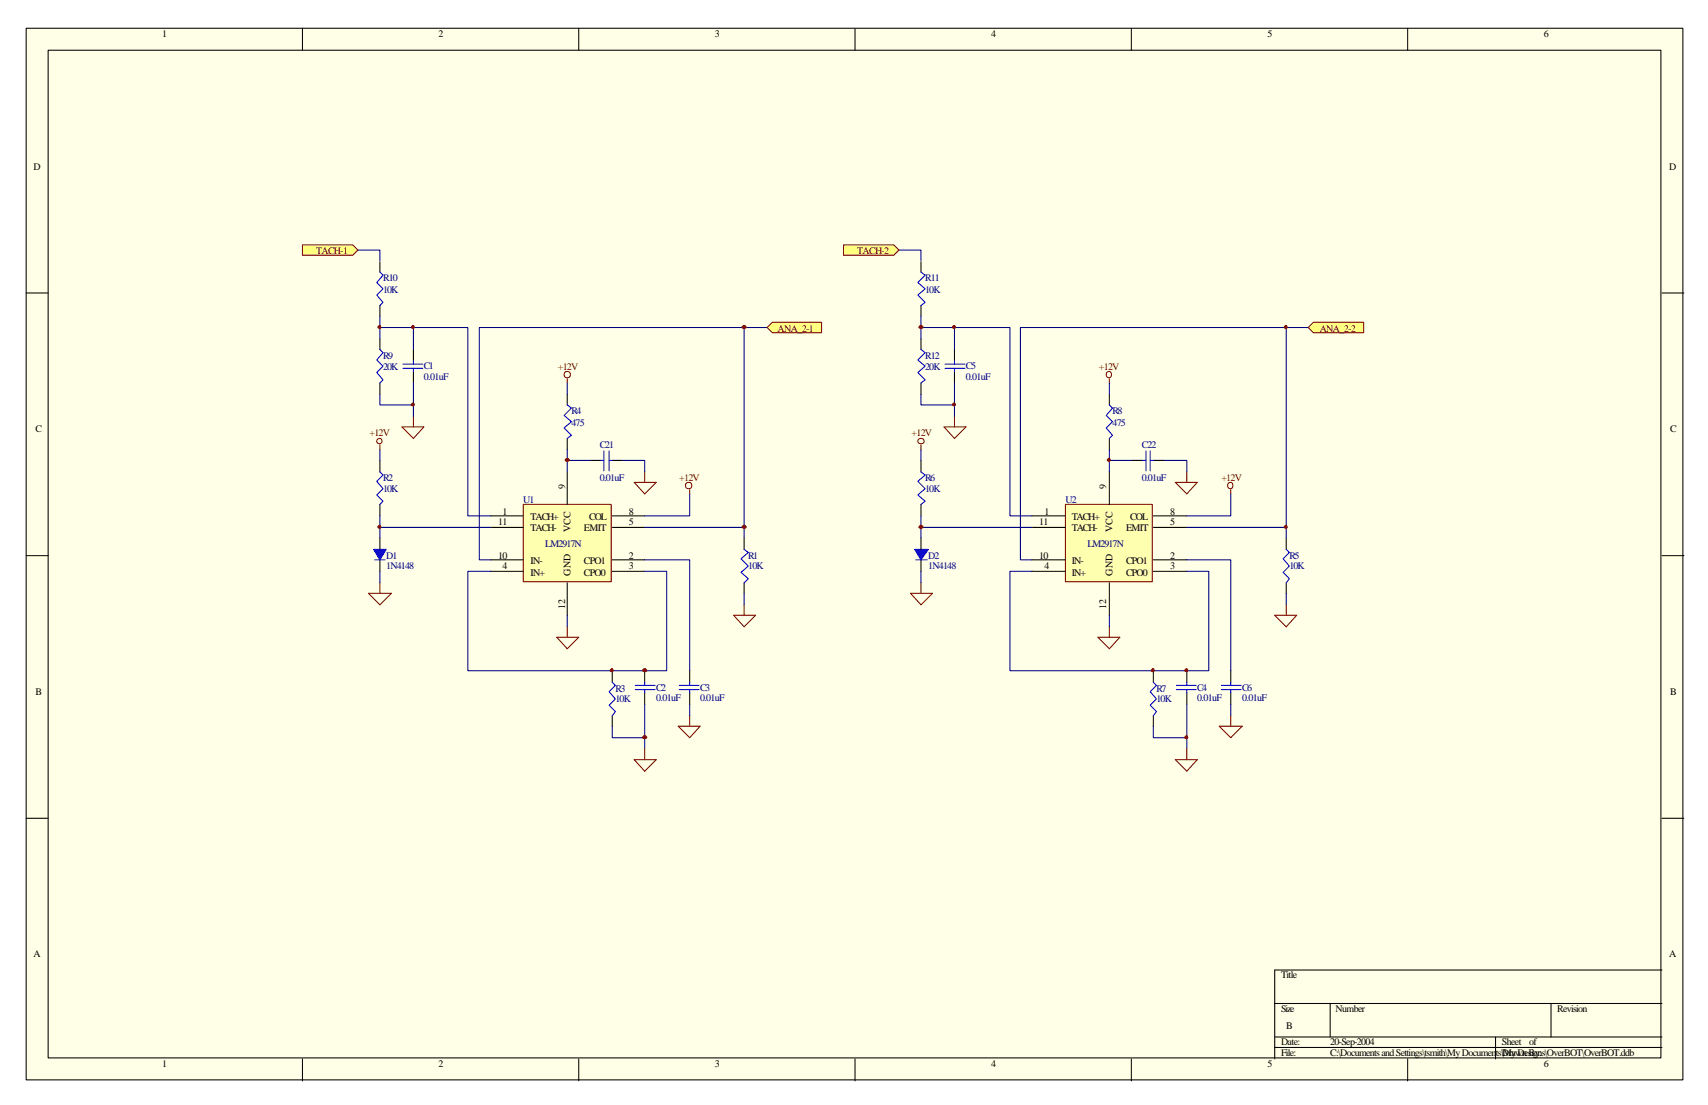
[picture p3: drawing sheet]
<svg xmlns="http://www.w3.org/2000/svg" width="432mm" height="279mm" viewBox="0 0 432 279" stroke-linecap="round" stroke-linejoin="round" font-family="sans-serif">
<path d="M6.6 7.1h418.8v265.9h-418.8z" fill="#ffffe8"/>
<g fill="none" stroke="#000" stroke-width=".26">
<path d="M6.6 7.1h418.8v265.9h-418.8zM12.2 12.7h407.7v254.8h-407.7zM76.5 7.1v5.6M146.3 7.1v5.6M216.2 7.1v5.6M286 7.1v5.6M355.9 7.1v5.6M6.6 74.1h5.6M96 66.1v2.7M96 77.3v2.6M420.2 74.1h5.5M96 85.7v2.7"/>
<path d="M96 96.8v2.9M104.5 88.4v2.9M104.5 93.9v2.9M143.4 99.7v2.7M96 116.4v2.9M143.4 110.9v2.9M149.2 116.4h2.7M154.8 116.4h2.6M96 127.5v2.9M96 136v2.9M188.1 136v2.9M6.6 140.5h5.6"/>
<path d="M96 141.6v2.9M188.1 147.4v2.6M420.2 140.5h5.5M163 169.6v2.9M163 175.2v2.9M174.4 169.6v2.9M174.4 175.2v2.9M6.6 206.9h5.6M420.2 206.9h5.5M322.3 253.7h97.9M336.3 253.7v8.5M392.1 253.7v8.5"/>
<path d="M420.2 245.3h-97.9v22.5M76.5 267.8v5.5M146.3 267.8v5.5M216.2 267.8v5.5M286 267.8v5.5M322.3 262.2h97.9M322.3 264.8h97.9M355.9 267.8v5.5M378.1 262.2v5.6"/>
</g>
<g fill="none" stroke="#00f" stroke-width=".26">
<path d="M96 68.8l.8 .8-1.6 1.8 1.6 1.6-1.6 1.6 1.6 1.9-.8 .8M96 88.4l.8 .8-1.6 1.8 1.6 1.6-1.6 1.6 1.6 1.8-.8 .8M101.9 93.1h5M101.9 92.1h5M104.5 91.3v.8M104.5 93.1v.8M96 119.3l.8 .8-1.6 1.6 1.6 1.9-1.6 1.5 1.6 1.6-.8 .8M143.4 102.4l1.1 .8-1.9 1.8 1.9 1.6-1.9 1.6 1.9 1.9-1.1 .8M151.9 116.4h.8M152.7 114v5.1M154 116.4h.8M154 114v5.1"/>
<path d="M188.1 138.9l1.1 .8-1.9 1.6 1.9 1.8-1.9 1.6 1.9 1.6-1.1 1.1M94.7 141.6h2.7M160.6 174.4h5M160.6 173.3h5M163 172.5v.8M163 174.4v.8M171.7 174.4h5M171.7 173.3h5M174.4 172.5v.8M174.4 174.4v.8"/>
</g>
<path d="M94.5 138.9h3.1l-1.6 2.7z" fill-rule="evenodd" fill="#00f" stroke="#00f" stroke-width=".26"/>
<path d="M132.6 127.8h21.9v19.3h-21.9z" fill="#ffffb0"/>
<g fill="none" stroke="#800000" stroke-width=".26">
<path d="M143.4 95.8v1M96 112.4v1.4M101.6 107.9h5.6l-2.7 3zM104.5 105.3v2.6M163 119.3v2.7M132.3 127.5h22.2v19.6h-22.2zM160.3 122h5.6l-2.9 2.9zM174.4 123.8v1.1M93.1 150h5.9l-3 2.9zM96 147.4v2.6M143.4 158.5v2.6M185.5 155.6h5.5l-2.9 2.9z"/>
<path d="M188.1 152.9v2.7M140.8 161.1h5.5l-2.9 2.9zM160.3 192.1h5.6l-2.9 2.9zM163 189.2v2.9M171.4 183.6h5.6l-2.6 2.9zM174.4 181v2.6"/>
<circle cx="143.4" cy="94.7" r=".82"/>
<circle cx="95.9" cy="111.5" r=".67"/>
<circle cx="174.1" cy="122.8" r=".82"/>
</g>
<path d="M143.4 119.3v8.2M124.1 130.4h8.2M124.1 133.3h8.2M154.8 130.4h8.2M154.8 133.3h8.2M124.1 141.6h8.2M124.1 144.5h8.2M143.4 147.4v8.2M154.8 141.6h8.2M154.8 144.5h8.2M154.8 169.6v2.9M154.8 181v2.6" fill="none" stroke="#000" stroke-width=".26"/>
<path d="M154.8 172.5l.8 .8-1.6 1.6 1.6 1.8-1.6 1.6 1.6 1.6-.8 1.1" fill="none" stroke="#00f" stroke-width=".26"/>
<g fill="none" stroke="#000080" stroke-width=".26">
<path d="M90.5 63.2h5.5v2.7M96 79.9v5.8M96 82.8h22.3v47.6h5.8M104.5 96.8v5.6h-8.5v-2.7M104.5 82.8v5.6M143.4 96.8v2.9M188.1 82.8h-66.9v58.8h2.9M188.1 82.8v50.5M188.1 82.8h5.8M96 113.8v2.6M104.5 102.4v2.9M143.4 113.8v5.5"/>
<path d="M143.4 116.4h5.8M157.4 116.4h5.6v2.9M96 130.4v5.6M96 133.3h28.1M163 133.3h25.1v2.7M174.4 124.9v5.5h-11.4M96 144.5v2.9M124.1 144.5h-5.8v25.1h50.2v-25.1h-5.5M143.4 155.6v2.9M163 141.6h11.4v28M188.1 150v2.9M163 178.1v8.4"/>
<path d="M174.4 178.1v2.9M154.8 183.6v2.9h8.2v2.7"/>
</g>
<g fill="#ffff80" stroke="#800000" stroke-width=".26">
<path d="M193.9 82.8l1.4-1.3h12.4v2.6h-12.4z" fill-rule="evenodd"/>
<path d="M76.5 61.9h12.7l1.3 1.3-1.3 1.4h-12.7z" fill-rule="evenodd"/>
</g>
<g fill="none" stroke="#000" stroke-width=".26">
<path d="M232.8 66.1v2.7M232.8 77.3v2.6M232.8 85.7v2.7M232.8 96.8v2.9M241.3 88.4v2.9M241.3 93.9v2.9M280.5 99.7v2.7M232.8 116.4v2.9M280.5 110.9v2.9M286 116.4h2.9M291.6 116.4h2.9M232.8 127.5v2.9"/>
<path d="M232.8 136v2.9M325.2 136v2.9M232.8 141.6v2.9M325.2 147.4v2.6M300 169.6v2.9M300 175.2v2.9M311.1 169.6v2.9M311.1 175.2v2.9"/>
</g>
<g fill="none" stroke="#00f" stroke-width=".26">
<path d="M232.8 68.8l1.1 .8-1.9 1.8 1.9 1.6-1.9 1.6 1.9 1.9-1.1 .8M232.8 88.4l1.1 .8-1.9 1.8 1.9 1.6-1.9 1.6 1.9 1.8-1.1 .8M238.9 93.1h5M238.9 92.1h5M241.3 91.3v.8M241.3 93.1v.8M232.8 119.3l1.1 .8-1.9 1.6 1.9 1.9-1.9 1.5 1.9 1.6-1.1 .8M280.5 102.4l.8 .8-1.6 1.8 1.6 1.6-1.6 1.6 1.6 1.9-.8 .8M288.9 116.4h.8M289.7 114v5.1M290.8 116.4h.8M290.8 114v5.1"/>
<path d="M325.2 138.9l.8 .8-1.6 1.6 1.6 1.8-1.6 1.6 1.6 1.6-.8 1.1M231.5 141.6h2.9M297.4 174.4h5M297.4 173.3h5M300 172.5v.8M300 174.4v.8M308.8 174.4h5M308.8 173.3h5M311.1 172.5v.8M311.1 174.4v.8"/>
</g>
<path d="M231.2 138.9h3.5l-1.9 2.7z" fill-rule="evenodd" fill="#00f" stroke="#00f" stroke-width=".26"/>
<path d="M269.6 127.8h21.7v19.3h-21.7z" fill="#ffffb0"/>
<g fill="none" stroke="#800000" stroke-width=".26">
<path d="M279.9 94.1a.72 .72 0 0 1 1.1 .6 .72 .72 0 0 1-1.1 .6 .99 .99 0 0 1 0-1.2zM280.5 95.8v1M232.2 111.1a.74 .74 0 0 1 1.2-.1 .74 .74 0 0 1-.2 1.1l-.4 .1a.65 .65 0 0 1-.7-.3 .65 .65 0 0 1 .1-.8zM232.8 112.4v1.4M238.7 107.9h5.5l-2.9 3zM241.3 105.3v2.6M300 119.3v2.7M269.3 127.5h22v19.6h-22zM297.1 122h5.6l-2.7 2.9zM310.6 122.2a.72 .72 0 0 1 1.1 .6 .72 .72 0 0 1-1.1 .6 .99 .99 0 0 1 0-1.2zM311.1 123.8v1.1M230.2 150h5.5l-2.9 2.9z"/>
<path d="M232.8 147.4v2.6M280.5 158.5v2.6M322.3 155.6h5.5l-2.6 2.9zM325.2 152.9v2.7M277.5 161.1h5.6l-2.6 2.9zM297.1 192.1h5.6l-2.7 2.9zM300 189.2v2.9M308.2 183.6h5.9l-3 2.9zM311.1 181v2.6"/>
</g>
<path d="M280.5 119.3v8.2M260.9 130.4h8.4M260.9 133.3h8.4M291.6 130.4h8.4M291.6 133.3h8.4M260.9 141.6h8.4M260.9 144.5h8.4M280.5 147.4v8.2M291.6 141.6h8.4M291.6 144.5h8.4M291.6 169.6v2.9M291.6 181v2.6" fill="none" stroke="#000" stroke-width=".26"/>
<path d="M291.6 172.5l.8 .8-1.6 1.6 1.6 1.8-1.6 1.6 1.6 1.6-.8 1.1" fill="none" stroke="#00f" stroke-width=".26"/>
<g fill="none" stroke="#000080" stroke-width=".26">
<path d="M227.3 63.2h5.5v2.7M232.8 79.9v5.8M232.8 82.8h22.5v47.6h5.6M241.3 96.8v5.6h-8.5v-2.7M241.3 82.8v5.6M280.5 96.8v2.9M325.2 82.8h-67.2v58.8h2.9M325.2 82.8v50.5M325.2 82.8h5.5M232.8 113.8v2.6M241.3 102.4v2.9M280.5 113.8v5.5"/>
<path d="M280.5 116.4h5.5M294.5 116.4h5.5v2.9M232.8 130.4v5.6M232.8 133.3h28.1M300 133.3h25.2v2.7M311.1 124.9v5.5h-11.1M232.8 144.5v2.9M260.9 144.5h-5.6v25.1h50.3v-25.1h-5.6M280.5 155.6v2.9M300 141.6h11.1v28M325.2 150v2.9M300 178.1v8.4"/>
<path d="M311.1 178.1v2.9M291.6 183.6v2.9h8.4v2.7"/>
</g>
<g fill="#ffff80" stroke="#800000" stroke-width=".26">
<path d="M330.7 82.8l1.4-1.3h12.7v2.6h-12.7z" fill-rule="evenodd"/>
<path d="M213.3 61.9h12.7l1.3 1.3-1.3 1.4h-12.7z" fill-rule="evenodd"/>
</g>
<g fill="#800000" stroke="#800000" stroke-width=".26">
<path d="M162.5 169.3a.48 .48 0 0 1 .6-.2 .48 .48 0 0 1 .3 .6 .49 .49 0 0 1-.5 .2 .49 .49 0 0 1-.4-.6z" fill-rule="evenodd"/>
<path d="M143 116.2a.48 .48 0 0 1 .6-.3 .48 .48 0 0 1 .3 .6 .49 .49 0 0 1-.6 .2 .49 .49 0 0 1-.3-.5z" fill-rule="evenodd"/>
<path d="M162.5 186.3a.48 .48 0 0 1 .6-.3 .48 .48 0 0 1 .3 .6 .49 .49 0 0 1-.5 .2 .49 .49 0 0 1-.4-.5z" fill-rule="evenodd"/>
<path d="M187.7 133.1a.48 .48 0 0 1 .6-.3 .48 .48 0 0 1 .3 .6 .49 .49 0 0 1-.6 .2 .49 .49 0 0 1-.3-.5z" fill-rule="evenodd"/>
<path d="M187.7 82.6a.48 .48 0 0 1 .6-.3 .48 .48 0 0 1 .3 .6 .49 .49 0 0 1-.6 .2 .49 .49 0 0 1-.3-.5z" fill-rule="evenodd"/>
<path d="M232.4 82.6a.48 .48 0 0 1 .6-.3 .48 .48 0 0 1 .3 .6 .49 .49 0 0 1-.6 .2 .49 .49 0 0 1-.3-.5z" fill-rule="evenodd"/>
<path d="M232.4 133.1a.48 .48 0 0 1 .6-.3 .48 .48 0 0 1 .3 .6 .49 .49 0 0 1-.6 .2 .49 .49 0 0 1-.3-.5z" fill-rule="evenodd"/>
<circle cx="154.7" cy="169.5" r=".4"/>
<circle cx="95.9" cy="82.7" r=".4"/>
<circle cx="104.4" cy="82.7" r=".4"/>
<circle cx="104.4" cy="102.3" r=".4"/>
<circle cx="95.9" cy="133.2" r=".4"/>
<circle cx="299.9" cy="169.5" r=".4"/>
<circle cx="291.5" cy="169.5" r=".4"/>
<circle cx="241.2" cy="82.7" r=".4"/>
<circle cx="241.2" cy="102.3" r=".4"/>
<circle cx="280.3" cy="116.3" r=".4"/>
<circle cx="299.9" cy="186.4" r=".4"/>
<circle cx="325.1" cy="133.2" r=".4"/>
<circle cx="325.1" cy="82.7" r=".4"/>
</g>
<g font-size="2.5">
<text x="41" y="9.3">1</text>
<text x="110.9" y="9.3">2</text>
<text x="180.7" y="9.3">3</text>
<text x="250.6" y="9.3">4</text>
<text x="320.4" y="9.3">5</text>
<text x="390.3" y="9.3">6</text>
<text x="8.5" y="42.9">D</text>
<text x="422" y="42.9">D</text>
<text x="9" y="109.3">C</text>
<text x="422.3" y="109.3">C</text>
<text x="142.9" y="123.6" transform="rotate(-90 142.9 123.6)">9</text>
<text x="279.7" y="123.6" transform="rotate(-90 279.7 123.6)">9</text>
<text x="127" y="130.2">1</text>
<text x="134.1" y="131.5">TACH+</text>
<text x="149" y="131.5">COL</text>
<text x="159" y="130.2">8</text>
<text x="264.1" y="130.2">1</text>
<text x="270.9" y="131.5">TACH+</text>
<text x="285.8" y="131.5">COL</text>
<text x="295.8" y="130.2">8</text>
<text x="125.9" y="132.8">11</text>
<text x="134.1" y="134.1">TACH-</text>
<text x="144.2" y="134.4" transform="rotate(-90 144.2 134.4)">VCC</text>
<text x="147.6" y="134.1">EMIT</text>
<text x="159" y="132.8">5</text>
<text x="262.7" y="132.8">11</text>
<text x="270.9" y="134.1">TACH-</text>
<text x="281.3" y="134.4" transform="rotate(-90 281.3 134.4)">VCC</text>
<text x="284.7" y="134.1">EMIT</text>
<text x="295.8" y="132.8">5</text>
<text x="125.9" y="141.3">10</text>
<text x="127" y="143.9">4</text>
<text x="134.1" y="142.6">IN-</text>
<text x="147.6" y="142.6">CPO1</text>
<text x="159" y="141.3">2</text>
<text x="159" y="143.9">3</text>
<text x="262.7" y="141.3">10</text>
<text x="264.1" y="143.9">4</text>
<text x="270.9" y="142.6">IN-</text>
<text x="284.7" y="142.6">CPO1</text>
<text x="295.8" y="141.3">2</text>
<text x="295.8" y="143.9">3</text>
<text x="134.1" y="145.5">IN+</text>
<text x="144.2" y="145.5" transform="rotate(-90 144.2 145.5)">GND</text>
<text x="147.6" y="145.5">CPO0</text>
<text x="270.9" y="145.5">IN+</text>
<text x="281.3" y="145.5" transform="rotate(-90 281.3 145.5)">GND</text>
<text x="284.7" y="145.5">CPO0</text>
<text x="142.9" y="154" transform="rotate(-90 142.9 154)">12</text>
<text x="279.7" y="154" transform="rotate(-90 279.7 154)">12</text>
<text x="9" y="175.7">B</text>
<text x="422.3" y="175.7">B</text>
<text x="8.5" y="242.1">A</text>
<text x="422" y="242.1">A</text>
<text x="323.8" y="247.4">Title</text>
<text x="323.8" y="255.9">Size</text>
<text x="337.6" y="255.9">Number</text>
<text x="393.7" y="255.9">Revision</text>
<text x="325.2" y="260.1">B</text>
<text x="41" y="269.9">1</text>
<text x="110.9" y="269.9">2</text>
<text x="180.7" y="269.9">3</text>
<text x="250.6" y="269.9">4</text>
<text x="320.4" y="269.9">5</text>
<text x="323.8" y="264.3">Date:</text>
<text x="323.8" y="267">File:</text>
<text x="336.3" y="264.3">20-Sep-2004</text>
<text x="336.3" y="267">C:\Documents and Settings\tsmith\My Documents\My Designs\OverBOT\OverBOT.ddb</text>
<text x="379.7" y="264.3">Sheet</text>
<text x="379.7" y="267">Drawn By:</text>
<text x="386.6" y="264.3">of</text>
<text x="390.3" y="269.9">6</text>
</g>
<g font-size="2.5" fill="#800000">
<text x="79.9" y="64.3">TACH-1</text>
<text x="216.7" y="64.3">TACH-2</text>
<text x="196.6" y="83.9">ANA_2-1</text>
<text x="333.6" y="83.9">ANA_2-2</text>
<text x="141" y="93.7">+12V</text>
<text x="277.8" y="93.7">+12V</text>
<text x="93.4" y="110.3">+12V</text>
<text x="230.5" y="110.3">+12V</text>
<text x="171.7" y="121.7">+12V</text>
<text x="308.8" y="121.7">+12V</text>
</g>
<g font-size="2.5" fill="#000080">
<text x="96.8" y="71.2">R10</text>
<text x="233.9" y="71.2">R11</text>
<text x="96.8" y="74.1">10K</text>
<text x="233.9" y="74.1">10K</text>
<text x="96.8" y="90.8">R9</text>
<text x="96.8" y="93.7">20K</text>
<text x="107.2" y="93.4">C1</text>
<text x="233.9" y="90.8">R12</text>
<text x="233.9" y="93.7">20K</text>
<text x="244.2" y="93.4">C5</text>
<text x="107.2" y="96">0.01uF</text>
<text x="244.2" y="96">0.01uF</text>
<text x="144.5" y="104.8">R4</text>
<text x="144.5" y="107.7">475</text>
<text x="281.3" y="104.8">R8</text>
<text x="281.3" y="107.7">475</text>
<text x="151.6" y="113.2">C21</text>
<text x="288.7" y="113.2">C22</text>
<text x="96.8" y="121.7">R2</text>
<text x="96.8" y="124.4">10K</text>
<text x="151.6" y="121.7">0.01uF</text>
<text x="233.9" y="121.7">R6</text>
<text x="233.9" y="124.4">10K</text>
<text x="288.7" y="121.7">0.01uF</text>
<text x="132.3" y="127.3">U1</text>
<text x="269.3" y="127.3">U2</text>
<text x="97.6" y="141.3">D1</text>
<text x="97.6" y="143.9">1N4148</text>
<text x="137.8" y="138.4">LM2917N</text>
<text x="189.2" y="141.3">R1</text>
<text x="189.2" y="143.9">10K</text>
<text x="234.7" y="141.3">D2</text>
<text x="234.7" y="143.9">1N4148</text>
<text x="274.9" y="138.4">LM2917N</text>
<text x="326" y="141.3">R5</text>
<text x="326" y="143.9">10K</text>
<text x="155.6" y="174.9">R3</text>
<text x="155.6" y="177.5">10K</text>
<text x="165.9" y="174.6">C2</text>
<text x="165.9" y="177.3">0.01uF</text>
<text x="177" y="174.6">C3</text>
<text x="177" y="177.3">0.01uF</text>
<text x="292.4" y="174.9">R7</text>
<text x="292.4" y="177.5">10K</text>
<text x="302.7" y="174.6">C4</text>
<text x="302.7" y="177.3">0.01uF</text>
<text x="314.1" y="174.6">C6</text>
<text x="314.1" y="177.3">0.01uF</text>
</g>
</svg>
